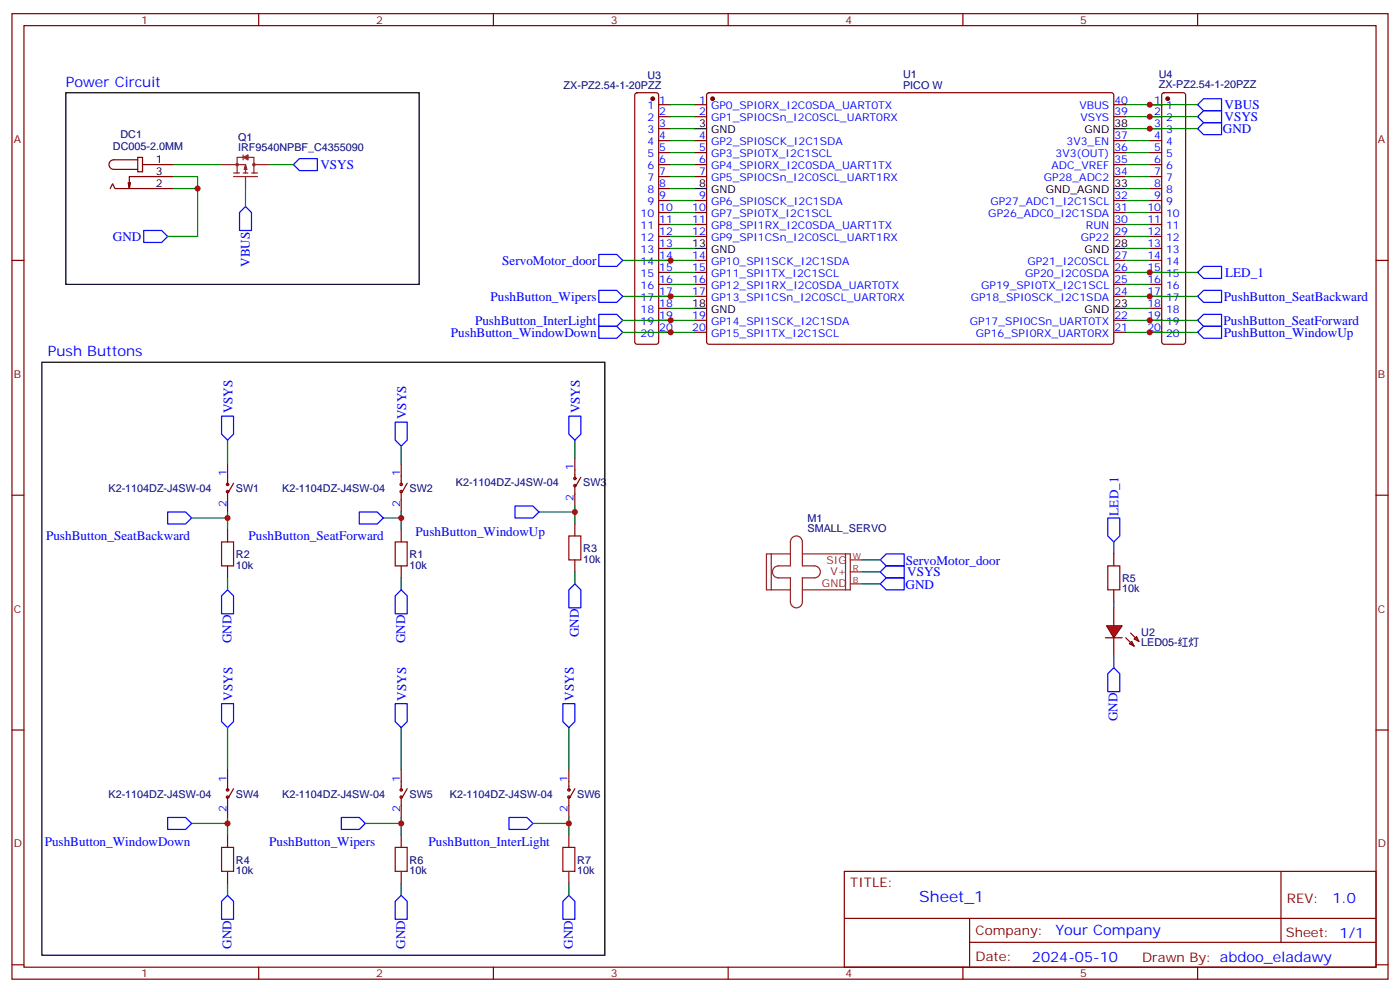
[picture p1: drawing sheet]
<svg xmlns="http://www.w3.org/2000/svg" width="412mm" height="292mm" viewBox="0 0 412 292" stroke-linecap="round" stroke-linejoin="round" font-family="sans-serif">
<g fill="none" stroke="#870000" stroke-width=".35">
<path d="M3.5 4h405.4v284.4h-405.4zM7.1 7.5h398.2v277.3h-398.2zM76.2 4v3.5M145.3 4v3.5M214.5 4v3.5M283.6 4v3.5M352.8 4v3.5M204.6 30.8h3.5M204.6 34.4h3.5M208.4 27.5l.4-.2 118.9 .1 .4 .6-.1 73-.6 .4-118.8-.1-.5-.6v-72.7zM328.1 30.8h3.5M328.1 34.4h3.5"/>
<path d="M204.6 41.4h3.5M204.6 44.9h3.5M204.6 48.5h3.5M204.6 52h3.5M204.6 59.1h3.5M328.1 41.4h3.5M328.1 44.9h3.5M328.1 48.5h3.5M328.1 52h3.5M328.1 59.1h3.5M3.5 76.7h3.6M204.6 76.7h3.5"/>
<path d="M204.6 62.6h3.5M204.6 66.1h3.5M204.6 69.6h3.5M328.1 76.7h3.5M328.1 62.6h3.5M328.1 66.1h3.5M328.1 69.6h3.5M405.3 76.7h3.6M204.6 80.2h3.5M204.6 83.7h3.5M204.6 87.3h3.5M204.6 94.3h3.5"/>
<path d="M204.6 97.9h3.5M328.1 80.2h3.5M328.1 83.7h3.5M328.1 87.3h3.5M328.1 94.3h3.5M328.1 97.9h3.5M3.5 145.8h3.6M405.3 145.8h3.6M328.1 179v5.3M328.1 187.8v5.3M331.6 187.8l2.5 2.5M332.7 189.6l.7-.7 .7 1.4z"/>
<path d="M333 186.4l2.5 2.5M334.1 188.2l.7-.7 .7 1.4zM3.5 215h3.6M405.3 215h3.6M248.7 256.6h156.6v28.2h-156.6zM377.3 256.6v20.9M248.7 270.5h156.5M285.6 277.5h119.6M285.6 270.5v14.1M3.5 284.1h3.6M76.2 284.8v3.6M145.3 284.8v3.6"/>
<path d="M214.5 284.8v3.6M283.6 284.8v3.6M352.8 284.8v3.6M405.3 284.1h3.6"/>
</g>
<circle cx="209.9" cy="29.1" r=".53" fill="#870000" stroke="#870000" stroke-width=".35"/>
<path d="M204.6 37.9h3.5M328.1 37.9h3.5M204.6 55.5h3.5M328.1 55.5h3.5M204.6 73.2h3.5M328.1 73.2h3.5M204.6 90.8h3.5M328.1 90.8h3.5" fill="none" stroke="#000" stroke-width=".35"/>
<path d="M326 184.3h4.6l-2.5 3.5z" fill="#f00" stroke="#870000" stroke-width=".35"/>
<g fill="none" stroke="#870000" stroke-width=".35">
<path d="M187.2 27.5l.5-.2h5.6l.5 .2 .2 .5v72.7l-.2 .5-.5 .2h-5.6l-.5-.2-.2-.5v-72.7zM194 30.8h3.6M194 34.4h3.6M194 37.9h3.6M338.7 30.8h3.5M338.7 34.4h3.5M338.7 37.9h3.5M342.4 27.5l.5-.2h5.6l.5 .2 .2 .5v72.7l-.2 .5-.5 .2h-5.6l-.5-.2-.2-.5v-72.7zM32.5 55.5l.7-1.4 .7 1.4h17.3M38.5 53.8l-.4 1.7M40.6 46.4h1.4v4.2h-1.4zM40.6 47.1h-7.1a1.41 1.41 0 0 0-1.4 1.4 1.41 1.41 0 0 0 1.4 1.4h7.1"/>
<path d="M42 48.5h9.2M51.2 52h-13.1v3.5l-.4-1.7M194 52h3.6M194 55.5h3.6M194 48.5h3.6M194 41.4h3.6M194 44.9h3.6M194 59.1h3.6M338.7 52h3.5M338.7 55.5h3.5M338.7 48.5h3.5M338.7 41.4h3.5"/>
<path d="M338.7 44.9h3.5M338.7 59.1h3.5M194 62.6h3.6M194 66.1h3.6M194 69.6h3.6M194 73.2h3.6M194 76.7h3.6M338.7 62.6h3.5M338.7 66.1h3.5M338.7 69.6h3.5M338.7 73.2h3.5M338.7 76.7h3.5"/>
<path d="M194 80.2h3.6M194 83.7h3.6M194 87.3h3.6M194 90.8h3.6M194 94.3h3.6M194 97.9h3.6M338.7 80.2h3.5M338.7 83.7h3.5M338.7 87.3h3.5M338.7 90.8h3.5M338.7 94.3h3.5M338.7 97.9h3.5"/>
<path d="M67 136.7v6M118.2 136.7v6M169.3 134.9v6M67 144.8v6M67 156.1v3.5M68.8 142.3l-1.4 2.5M118.2 144.8v6M118.2 156.1v3.5M119.9 142.3l-1.4 2.5M169.3 143v6M169.3 154.3v3.5M171.1 140.5l-1.4 2.5"/>
<path d="M67 166.7v3.5M118.2 166.7v3.5M169.3 164.9v3.5M328.1 163.1v3.6M328.1 173.7v3.5M325.6 187.8h5M67 226.6v6M67 234.7v6M68.8 232.3l-1.4 2.4M118.2 226.6v6M118.2 234.7v6M119.9 232.3l-1.4 2.4"/>
<path d="M167.6 226.6v6M167.6 234.7v6M169.3 232.3l-1.4 2.4M67 246v3.6M67 256.6v3.5M118.2 246v3.6M118.2 256.6v3.5M167.6 246v3.6M167.6 256.6v3.5"/>
<circle cx="67" cy="144.8" r=".35"/>
<circle cx="67" cy="142.7" r=".35"/>
<circle cx="118.2" cy="144.8" r=".35"/>
<circle cx="118.2" cy="142.7" r=".35"/>
<circle cx="169.3" cy="143" r=".35"/>
<circle cx="169.3" cy="140.9" r=".35"/>
<circle cx="67" cy="232.6" r=".35"/>
<circle cx="67" cy="234.7" r=".35"/>
<circle cx="118.2" cy="234.7" r=".35"/>
<circle cx="118.2" cy="232.6" r=".35"/>
<circle cx="167.6" cy="234.7" r=".35"/>
<circle cx="167.6" cy="232.6" r=".35"/>
</g>
<g fill="none" stroke="#00f" stroke-width=".35">
<path d="M354.5 32.6h5.3v3.5h-5.3l-1.7-1.7zM354.5 29.1h5.3v3.5h-5.3l-1.7-1.8zM354.5 36.1h5.3v3.6h-5.3l-1.7-1.8zM86.4 48.5l1.8-1.8h5.3v3.5h-5.3zM42.3 67.9h5.3l1.8 1.7-1.8 1.8h-5.3zM70.6 62.6l1.7-1.8 1.8 1.8v5.3h-3.5zM176.4 74.9h5.3l1.7 1.8-1.7 1.8h-5.3zM176.4 92.6h5.3l1.7 1.7-1.7 1.8h-5.3zM176.4 96.1h5.3l1.7 1.8-1.7 1.7h-5.3zM176.4 85.5h5.3l1.7 1.8-1.7 1.7h-5.3zM352.8 87.3l1.7-1.8h5.3v3.5h-5.3zM352.8 94.3l1.7-1.7h5.3v3.5h-5.3z"/>
<path d="M352.8 80.2l1.7-1.7h5.3v3.5h-5.3zM354.5 96.1h5.3v3.5h-5.3l-1.7-1.7zM65.3 122.6h3.5v5.2l-1.8 1.8-1.7-1.8zM116.4 124.3h3.5v5.3l-1.7 1.8-1.8-1.8zM167.6 122.6h3.5v5.2l-1.8 1.8-1.7-1.8zM49.4 150.8h5.3l1.7 1.7-1.7 1.8h-5.3zM105.8 150.8h5.3l1.8 1.7-1.8 1.8h-5.3zM151.7 149h5.3l1.7 1.8-1.7 1.7h-5.3zM326.3 152.5h3.5v5.3l-1.7 1.8-1.8-1.8zM67 173.7l1.8 1.8v5.3h-3.5v-5.3zM118.2 173.7l1.7 1.8v5.3h-3.5v-5.3zM169.3 171.9l1.8 1.8v5.3h-3.5v-5.3z"/>
<path d="M259.3 171.9l1.8-1.7h5.2v3.5h-5.2zM259.3 164.9l1.8-1.8h5.2v3.6h-5.2zM259.3 168.4l1.8-1.7h5.2v3.5h-5.2zM328.1 196.6l1.7 1.8v5.3h-3.5v-5.3zM65.3 207.2h3.5v5.3l-1.8 1.8-1.7-1.8zM116.4 207.2h3.5v5.3l-1.7 1.8-1.8-1.8zM165.8 207.2h3.5v5.3l-1.7 1.8-1.8-1.8zM49.4 240.7h5.3l1.7 1.8-1.7 1.8h-5.3zM100.5 240.7h5.3l1.8 1.8-1.8 1.8h-5.3zM149.9 240.7h5.3l1.8 1.8-1.8 1.8h-5.3zM67 263.7l1.8 1.7v5.3h-3.5v-5.3zM118.2 263.7l1.7 1.7v5.3h-3.5v-5.3z"/>
<path d="M167.6 263.7l1.7 1.7v5.3h-3.5v-5.3z"/>
</g>
<g fill="none" stroke="#008700" stroke-width=".35">
<path d="M197.6 30.8h7M197.6 34.4h7M197.6 37.9h7M331.6 30.8h21.2M331.6 34.4h21.2M331.6 37.9h21.2M51.2 55.5h7v14.1h-8.8M51.2 52h7v3.5M51.2 48.5h14.1M72.3 55.5v5.3M79.4 48.5h7M197.6 48.5h7"/>
<path d="M197.6 41.4h7M197.6 44.9h7M197.6 52h7M197.6 55.5h7M197.6 59.1h7M331.6 48.5h7.1M331.6 41.4h7.1M331.6 44.9h7.1M331.6 52h7.1M331.6 55.5h7.1M331.6 59.1h7.1M183.4 76.7h21.2"/>
<path d="M197.6 62.6h7M197.6 66.1h7M197.6 69.6h7M197.6 73.2h7M331.6 62.6h7.1M331.6 66.1h7.1M331.6 69.6h7.1M331.6 73.2h7.1M331.6 76.7h7.1M183.4 87.3h21.2M183.4 94.3h21.2M183.4 97.9h21.2"/>
<path d="M197.6 80.2h7M197.6 83.7h7M197.6 90.8h7M331.6 80.2h21.2M331.6 83.7h7.1M331.6 87.3h21.2M331.6 90.8h7.1M331.6 94.3h21.2M331.6 97.9h21.2M67 129.6v7.1M118.2 131.4v5.3M169.3 129.6v5.3"/>
<path d="M56.4 152.5h10.6M67 150.8v5.3M112.9 152.5h5.3M118.2 150.8v5.3M158.7 150.8h10.6M169.3 149v5.3M328.1 159.6v3.5M67 170.2v3.5M118.2 170.2v3.5M169.3 168.4v3.5M254 171.9h5.3M254 164.9h5.3"/>
<path d="M254 168.4h5.3M328.1 177.2v1.8M328.1 193.1v3.5M67 214.3v12.3M118.2 214.3v12.3M167.6 214.3v12.3M56.4 242.5h10.6M67 240.7v5.3M107.6 242.5h10.6M118.2 240.7v5.3M157 242.5h10.6M167.6 240.7v5.3"/>
<path d="M67 260.1v3.6M118.2 260.1v3.6M167.6 260.1v3.6"/>
</g>
<g fill="none" stroke="#8c2424" stroke-width=".35">
<path d="M65.3 48.5h7M68.8 50.9h1.8M68.8 52h7M69.8 50.9v-4.5h5v4.5M71.6 50.9h1.4M71.6 46.4l1.4-.8v1.5zM71.6 45.6v1.5M72 49.9h.7M72.3 48.8v2.1M72.3 52v3.5M72.3 48.5l.4 1.4M72.3 48.5l-.3 1.4"/>
<path d="M72.3 48.8l-.3 1.1M72.3 48.8l.4 1.1M72.3 49.2l.4 .7M72.3 46.4l.7 .3M72.3 46.4l.4 .3M72.7 46l-.4 .4M73 46l-.7 .4M74.1 50.9h1.7M74.8 48.5h4.6M233.4 158.3a1.76 1.76 0 0 1 1.9-.3 1.76 1.76 0 0 1 1.1 1.6v7.1h3.5a1.76 1.76 0 0 1 1.8 1.7 1.76 1.76 0 0 1-1.8 1.8h-3.5v7a1.76 1.76 0 0 1-1.8 1.8 1.76 1.76 0 0 1-1.8-1.8v-7h-3.5a1.76 1.76 0 0 1-1.8-1.8 1.76 1.76 0 0 1 1.8-1.7h3.5v-7.1zM227.2 163.1v10.6M232.8 163.1h-7v10.6h7"/>
<path d="M236.4 163.1h14.1v10.6h-14.1M249.1 163.1v10.6M250.5 164.9h3.5M250.5 168.4h3.5M250.5 171.9h3.5"/>
<circle cx="69.9" cy="48.5" r=".35"/>
<circle cx="74.8" cy="48.5" r=".35"/>
</g>
<g fill="#870000" stroke="#870000" stroke-width=".35">
<circle cx="344" cy="29.1" r=".53"/>
<circle cx="192.3" cy="29.1" r=".53"/>
</g>
<path d="M65.3 159.6h3.5v7.1h-3.5zM116.4 159.6h3.5v7.1h-3.5zM167.6 157.8h3.5v7.1h-3.5zM326.3 166.7h3.5v7h-3.5zM65.3 249.6h3.5v7h-3.5zM116.4 249.6h3.5v7h-3.5zM165.8 249.6h3.5v7h-3.5z" fill="none" stroke="#a10000" stroke-width=".35"/>
<path d="M19.4 27.3h104.1v56.4h-104.1zM12.3 106.7h165.9v174.6h-165.9z" fill="none" stroke="#000" stroke-width=".35"/>
<g fill="#c00">
<circle cx="58.2" cy="55.5" r=".88"/>
<circle cx="67" cy="152.5" r=".88"/>
<circle cx="118.2" cy="152.5" r=".88"/>
<circle cx="169.3" cy="150.8" r=".88"/>
<circle cx="67" cy="242.5" r=".88"/>
<circle cx="338.7" cy="30.8" r=".88"/>
<circle cx="338.7" cy="34.4" r=".88"/>
<circle cx="338.7" cy="37.9" r=".88"/>
<circle cx="338.7" cy="87.3" r=".88"/>
<circle cx="338.7" cy="94.3" r=".88"/>
<circle cx="338.7" cy="97.9" r=".88"/>
<circle cx="338.7" cy="80.2" r=".88"/>
<circle cx="118.2" cy="242.5" r=".88"/>
<circle cx="167.6" cy="242.5" r=".88"/>
<circle cx="197.6" cy="97.9" r=".88"/>
<circle cx="197.6" cy="94.3" r=".88"/>
<circle cx="197.6" cy="87.3" r=".88"/>
<circle cx="197.6" cy="76.7" r=".88"/>
</g>
<text font-size="4.6" fill="#00f" x="270.8" y="265.6">Sheet_1</text>
<g font-size="4.2" fill="#00f">
<text x="19.4" y="25.5">Power Circuit</text>
<text x="14.1" y="104.9">Push Buttons</text>
<text x="392.5" y="265.9">1.0</text>
<text x="310.9" y="275.4">Your Company</text>
<text x="304" y="283.2">2024-05-10</text>
</g>
<g font-size="3.9" fill="#00f">
<text x="360.7" y="35.7">VSYS</text>
<text x="360.7" y="32.2">VBUS</text>
<text x="360.2" y="39.3">GND</text>
<text x="94.4" y="49.8">VSYS</text>
<text x="33.2" y="70.9">GND</text>
<text x="147.9" y="78">ServoMotor_door</text>
<text x="73.6" y="78.6" transform="rotate(-90 73.6 78.6)">VBUS</text>
<text x="360.9" y="81.6">LED_1</text>
<text x="144.5" y="88.5">PushButton_Wipers</text>
<text x="360.5" y="88.7">PushButton_SeatBackward</text>
<text x="139.9" y="95.6">PushButton_InterLight</text>
<text x="360.4" y="95.6">PushButton_SeatForward</text>
<text x="132.8" y="99.1">PushButton_WindowDown</text>
<text x="360.5" y="99.1">PushButton_WindowUp</text>
<text x="68.5" y="121.7" transform="rotate(-90 68.5 121.7)">VSYS</text>
<text x="119.6" y="123.5" transform="rotate(-90 119.6 123.5)">VSYS</text>
<text x="170.8" y="121.7" transform="rotate(-90 170.8 121.7)">VSYS</text>
<text x="329.4" y="151.8" transform="rotate(-90 329.4 151.8)">LED_1</text>
<text x="13.6" y="159.1">PushButton_SeatBackward</text>
<text x="73.2" y="159.1">PushButton_SeatForward</text>
<text x="122.4" y="157.8">PushButton_WindowUp</text>
<text x="266.8" y="166.3">ServoMotor_door</text>
<text x="266.8" y="173.3">GND</text>
<text x="267.3" y="169.8">VSYS</text>
<text x="68.2" y="189.4" transform="rotate(-90 68.2 189.4)">GND</text>
<text x="119.3" y="189.4" transform="rotate(-90 119.3 189.4)">GND</text>
<text x="170.5" y="187.7" transform="rotate(-90 170.5 187.7)">GND</text>
<text x="68.5" y="206.4" transform="rotate(-90 68.5 206.4)">VSYS</text>
<text x="119.6" y="206.4" transform="rotate(-90 119.6 206.4)">VSYS</text>
<text x="169" y="206.4" transform="rotate(-90 169 206.4)">VSYS</text>
<text x="329.2" y="212.4" transform="rotate(-90 329.2 212.4)">GND</text>
<text x="13.2" y="249.1">PushButton_WindowDown</text>
<text x="79.3" y="249.1">PushButton_Wipers</text>
<text x="126.2" y="249.1">PushButton_InterLight</text>
<text x="68.2" y="279.4" transform="rotate(-90 68.2 279.4)">GND</text>
<text x="119.3" y="279.4" transform="rotate(-90 119.3 279.4)">GND</text>
<text x="168.7" y="279.4" transform="rotate(-90 168.7 279.4)">GND</text>
</g>
<g font-size="3.9" fill="#800">
<text x="250.5" y="261.2">TITLE:</text>
<text x="379.1" y="265.9">REV:</text>
<text x="287.4" y="275.4">Company:</text>
<text x="378.7" y="276">Sheet: 1/1</text>
<text x="287.4" y="283.1">Date:</text>
<text x="336.4" y="283.2">Drawn By: abdoo_eladawy</text>
</g>
<g font-size="3.2" fill="#800">
<text x="41.6" y="7">1</text>
<text x="110.8" y="7">2</text>
<text x="179.9" y="7">3</text>
<text x="249.1" y="7">4</text>
<text x="318.2" y="7">5</text>
<text x="4.1" y="42.1">A</text>
<text x="405.9" y="42.1">A</text>
<text x="4.1" y="111.3">B</text>
<text x="405.9" y="111.3">B</text>
<text x="4.1" y="180.4">C</text>
<text x="405.9" y="180.4">C</text>
<text x="4.1" y="249.6">D</text>
<text x="405.9" y="249.6">D</text>
<text x="41.6" y="287.8">1</text>
<text x="110.8" y="287.8">2</text>
<text x="179.9" y="287.8">3</text>
<text x="249.1" y="287.8">4</text>
<text x="318.2" y="287.8">5</text>
</g>
<g font-size="3.2" fill="#000080">
<text x="190.7" y="23.2">U3</text>
<text x="266" y="23.1">U1</text>
<text x="341.4" y="23">U4</text>
<text x="166" y="26.2">ZX-PZ2.54-1-20PZZ</text>
<text x="266" y="26.2">PICO W</text>
<text x="341.4" y="26">ZX-PZ2.54-1-20PZZ</text>
<text x="35.5" y="40.8">DC1</text>
<text x="70.1" y="41.5">Q1</text>
<text x="33.3" y="44.3">DC005-2.0MM</text>
<text x="70.1" y="44.6">IRF9540NPBF_C4355090</text>
<text x="134.3" y="143.2">K2-1104DZ-J4SW-04</text>
<text x="171.8" y="143.2">SW3</text>
<text x="32" y="145">K2-1104DZ-J4SW-04</text>
<text x="69.5" y="145">SW1</text>
<text x="83.1" y="145">K2-1104DZ-J4SW-04</text>
<text x="120.6" y="145">SW2</text>
<text x="237.9" y="153.7">M1</text>
<text x="237.9" y="156.8">SMALL_SERVO</text>
<text x="69.5" y="167.4">10k</text>
<text x="69.5" y="164.4">R2</text>
<text x="120.6" y="167.4">10k</text>
<text x="120.6" y="164.4">R1</text>
<text x="171.8" y="165.7">10k</text>
<text x="171.8" y="162.6">R3</text>
<text x="330.6" y="171.4">R5</text>
<text x="330.6" y="174.5">10k</text>
<text x="336.2" y="190.4">LED05-红灯</text>
<text x="336.2" y="187.3">U2</text>
<text x="32" y="234.9">K2-1104DZ-J4SW-04</text>
<text x="69.5" y="234.9">SW4</text>
<text x="83.1" y="234.9">K2-1104DZ-J4SW-04</text>
<text x="120.6" y="234.9">SW5</text>
<text x="132.5" y="234.9">K2-1104DZ-J4SW-04</text>
<text x="170" y="234.9">SW6</text>
<text x="69.5" y="257.4">10k</text>
<text x="69.5" y="254.4">R4</text>
<text x="120.6" y="257.4">10k</text>
<text x="120.6" y="254.4">R6</text>
<text x="170" y="257.4">10k</text>
<text x="170" y="254.4">R7</text>
</g>
<g font-size="3.2" fill="#00f">
<text x="190.7" y="32.2">1</text>
<text x="190.7" y="35.8">2</text>
<text x="194.2" y="30.5">1</text>
<text x="194.2" y="34">2</text>
<text x="205.9" y="30.5">1</text>
<text x="205.9" y="34">2</text>
<text x="209.4" y="32.2">GP0_SPI0RX_I2C0SDA_UART0TX</text>
<text x="209.4" y="35.8">GP1_SPI0CSn_I2C0SCL_UART0RX</text>
<text x="317.9" y="32.2">VBUS</text>
<text x="318.3" y="35.8">VSYS</text>
<text x="328.3" y="34">39</text>
<text x="328.3" y="30.5">40</text>
<text x="340" y="30.5">1</text>
<text x="340" y="34">2</text>
<text x="343.5" y="32.2">1</text>
<text x="343.5" y="35.8">2</text>
<text x="190.7" y="39.3">3</text>
<text x="194.2" y="37.5">3</text>
<text x="194.2" y="41.1">4</text>
<text x="205.9" y="41.1">4</text>
<text x="328.3" y="41.1">37</text>
<text x="340" y="37.5">3</text>
<text x="340" y="41.1">4</text>
<text x="343.5" y="39.3">3</text>
<text x="190.7" y="42.8">4</text>
<text x="190.7" y="46.4">5</text>
<text x="194.2" y="44.6">5</text>
<text x="205.9" y="44.6">5</text>
<text x="209.4" y="42.8">GP2_SPI0SCK_I2C1SDA</text>
<text x="209.4" y="46.4">GP3_SPI0TX_I2C1SCL</text>
<text x="310.9" y="46.4">3V3(OUT)</text>
<text x="314.2" y="42.8">3V3_EN</text>
<text x="328.3" y="44.6">36</text>
<text x="340" y="44.6">5</text>
<text x="343.5" y="42.8">4</text>
<text x="343.5" y="46.4">5</text>
<text x="190.7" y="49.9">6</text>
<text x="190.7" y="53.4">7</text>
<text x="194.2" y="48.1">6</text>
<text x="194.2" y="51.6">7</text>
<text x="205.9" y="48.1">6</text>
<text x="205.9" y="51.6">7</text>
<text x="209.4" y="49.9">GP4_SPI0RX_I2C0SDA_UART1TX</text>
<text x="209.4" y="53.4">GP5_SPI0CSn_I2C0SCL_UART1RX</text>
<text x="307.5" y="53.4">GP28_ADC2</text>
<text x="309.7" y="49.9">ADC_VREF</text>
<text x="328.3" y="51.6">34</text>
<text x="328.3" y="48.1">35</text>
<text x="340" y="48.1">6</text>
<text x="340" y="51.6">7</text>
<text x="343.5" y="49.9">6</text>
<text x="343.5" y="53.4">7</text>
<text x="190.7" y="56.9">8</text>
<text x="194.2" y="55.2">8</text>
<text x="194.2" y="58.7">9</text>
<text x="205.9" y="58.7">9</text>
<text x="328.3" y="58.7">32</text>
<text x="340" y="55.2">8</text>
<text x="340" y="58.7">9</text>
<text x="343.5" y="56.9">8</text>
<text x="188.7" y="64">10</text>
<text x="190.7" y="60.5">9</text>
<text x="194.2" y="62.2">10</text>
<text x="194.2" y="65.8">11</text>
<text x="203.9" y="62.2">10</text>
<text x="203.9" y="65.8">11</text>
<text x="209.4" y="60.5">GP6_SPI0SCK_I2C1SDA</text>
<text x="209.4" y="64">GP7_SPI0TX_I2C1SCL</text>
<text x="291.1" y="64">GP26_ADC0_I2C1SDA</text>
<text x="291.8" y="60.5">GP27_ADC1_I2C1SCL</text>
<text x="328.3" y="65.8">30</text>
<text x="328.3" y="62.2">31</text>
<text x="338" y="62.2">10</text>
<text x="338" y="65.8">11</text>
<text x="343.5" y="60.5">9</text>
<text x="343.5" y="64">10</text>
<text x="188.7" y="67.5">11</text>
<text x="188.7" y="71">12</text>
<text x="194.2" y="69.3">12</text>
<text x="203.9" y="69.3">12</text>
<text x="209.4" y="67.5">GP8_SPI1RX_I2C0SDA_UART1TX</text>
<text x="209.4" y="71">GP9_SPI1CSn_I2C0SCL_UART1RX</text>
<text x="318.4" y="71">GP22</text>
<text x="319.9" y="67.5">RUN</text>
<text x="328.3" y="69.3">29</text>
<text x="338" y="69.3">12</text>
<text x="343.5" y="67.5">11</text>
<text x="343.5" y="71">12</text>
<text x="188.7" y="74.6">13</text>
<text x="194.2" y="72.8">13</text>
<text x="194.2" y="76.3">14</text>
<text x="203.9" y="76.3">14</text>
<text x="328.3" y="76.3">27</text>
<text x="338" y="72.8">13</text>
<text x="338" y="76.3">14</text>
<text x="343.5" y="74.6">13</text>
<text x="188.7" y="78.1">14</text>
<text x="188.7" y="81.6">15</text>
<text x="194.2" y="79.9">15</text>
<text x="194.2" y="83.4">16</text>
<text x="203.9" y="79.9">15</text>
<text x="203.9" y="83.4">16</text>
<text x="209.4" y="78.1">GP10_SPI1SCK_I2C1SDA</text>
<text x="209.4" y="81.6">GP11_SPI1TX_I2C1SCL</text>
<text x="302" y="81.6">GP20_I2C0SDA</text>
<text x="302.6" y="78.1">GP21_I2C0SCL</text>
<text x="328.3" y="83.4">25</text>
<text x="328.3" y="79.9">26</text>
<text x="338" y="79.9">15</text>
<text x="338" y="83.4">16</text>
<text x="343.5" y="78.1">14</text>
<text x="343.5" y="81.6">15</text>
<text x="188.7" y="85.2">16</text>
<text x="188.7" y="88.7">17</text>
<text x="194.2" y="86.9">17</text>
<text x="203.9" y="86.9">17</text>
<text x="209.4" y="85.2">GP12_SPI1RX_I2C0SDA_UART0TX</text>
<text x="209.4" y="88.7">GP13_SPI1CSn_I2C0SCL_UART0RX</text>
<text x="286" y="88.7">GP18_SPI0SCK_I2C1SDA</text>
<text x="289" y="85.2">GP19_SPI0TX_I2C1SCL</text>
<text x="328.3" y="86.9">24</text>
<text x="338" y="86.9">17</text>
<text x="343.5" y="85.2">16</text>
<text x="343.5" y="88.7">17</text>
<text x="188.7" y="92.2">18</text>
<text x="188.7" y="95.7">19</text>
<text x="194.2" y="90.5">18</text>
<text x="194.2" y="94">19</text>
<text x="203.9" y="94">19</text>
<text x="209.4" y="95.7">GP14_SPI1SCK_I2C1SDA</text>
<text x="285.7" y="95.7">GP17_SPI0CSn_UART0TX</text>
<text x="328.3" y="94">22</text>
<text x="338" y="90.5">18</text>
<text x="338" y="94">19</text>
<text x="343.5" y="92.2">18</text>
<text x="343.5" y="95.7">19</text>
<text x="188.7" y="99.3">20</text>
<text x="194.2" y="97.5">20</text>
<text x="203.9" y="97.5">20</text>
<text x="209.4" y="99.3">GP15_SPI1TX_I2C1SCL</text>
<text x="287.5" y="99.3">GP16_SPI0RX_UART0RX</text>
<text x="328.3" y="97.5">21</text>
<text x="338" y="97.5">20</text>
<text x="343.5" y="99.3">20</text>
<text x="66.7" y="140.2" transform="rotate(-90 66.7 140.2)">1</text>
<text x="117.8" y="140.2" transform="rotate(-90 117.8 140.2)">1</text>
<text x="169" y="138.4" transform="rotate(-90 169 138.4)">1</text>
<text x="66.7" y="149.3" transform="rotate(-90 66.7 149.3)">2</text>
<text x="117.8" y="149.3" transform="rotate(-90 117.8 149.3)">2</text>
<text x="169" y="147.5" transform="rotate(-90 169 147.5)">2</text>
<text x="66.7" y="230.2" transform="rotate(-90 66.7 230.2)">1</text>
<text x="117.8" y="230.2" transform="rotate(-90 117.8 230.2)">1</text>
<text x="167.2" y="230.2" transform="rotate(-90 167.2 230.2)">1</text>
<text x="66.7" y="239.2" transform="rotate(-90 66.7 239.2)">2</text>
<text x="117.8" y="239.2" transform="rotate(-90 117.8 239.2)">2</text>
<text x="167.2" y="239.2" transform="rotate(-90 167.2 239.2)">2</text>
</g>
<g font-size="3.2">
<text x="205.9" y="37.5">3</text>
<text x="209.4" y="39.3">GND</text>
<text x="319.5" y="39.3">GND</text>
<text x="328.3" y="37.5">38</text>
<text x="45.9" y="51.6">3</text>
<text x="45.9" y="48.1">1</text>
<text x="45.9" y="55.2">2</text>
<text x="205.9" y="55.2">8</text>
<text x="209.4" y="56.9">GND</text>
<text x="308" y="56.9">GND_AGND</text>
<text x="328.3" y="55.2">33</text>
<text x="203.9" y="72.8">13</text>
<text x="209.4" y="74.6">GND</text>
<text x="319.5" y="74.6">GND</text>
<text x="328.3" y="72.8">28</text>
<text x="203.9" y="90.5">18</text>
<text x="209.4" y="92.2">GND</text>
<text x="319.5" y="92.2">GND</text>
<text x="328.3" y="90.5">23</text>
</g>
<g font-size="3.2" fill="#8d2323">
<text x="243.5" y="165.9">SIG</text>
<text x="242.1" y="173">GND</text>
<text x="244.6" y="169.5">V+</text>
</g>
<g font-size="2.5" fill="#8d2323">
<text x="251.2" y="164.5">W</text>
<text x="251.2" y="168.1">R</text>
<text x="251.2" y="171.6">B</text>
</g>
</svg>
